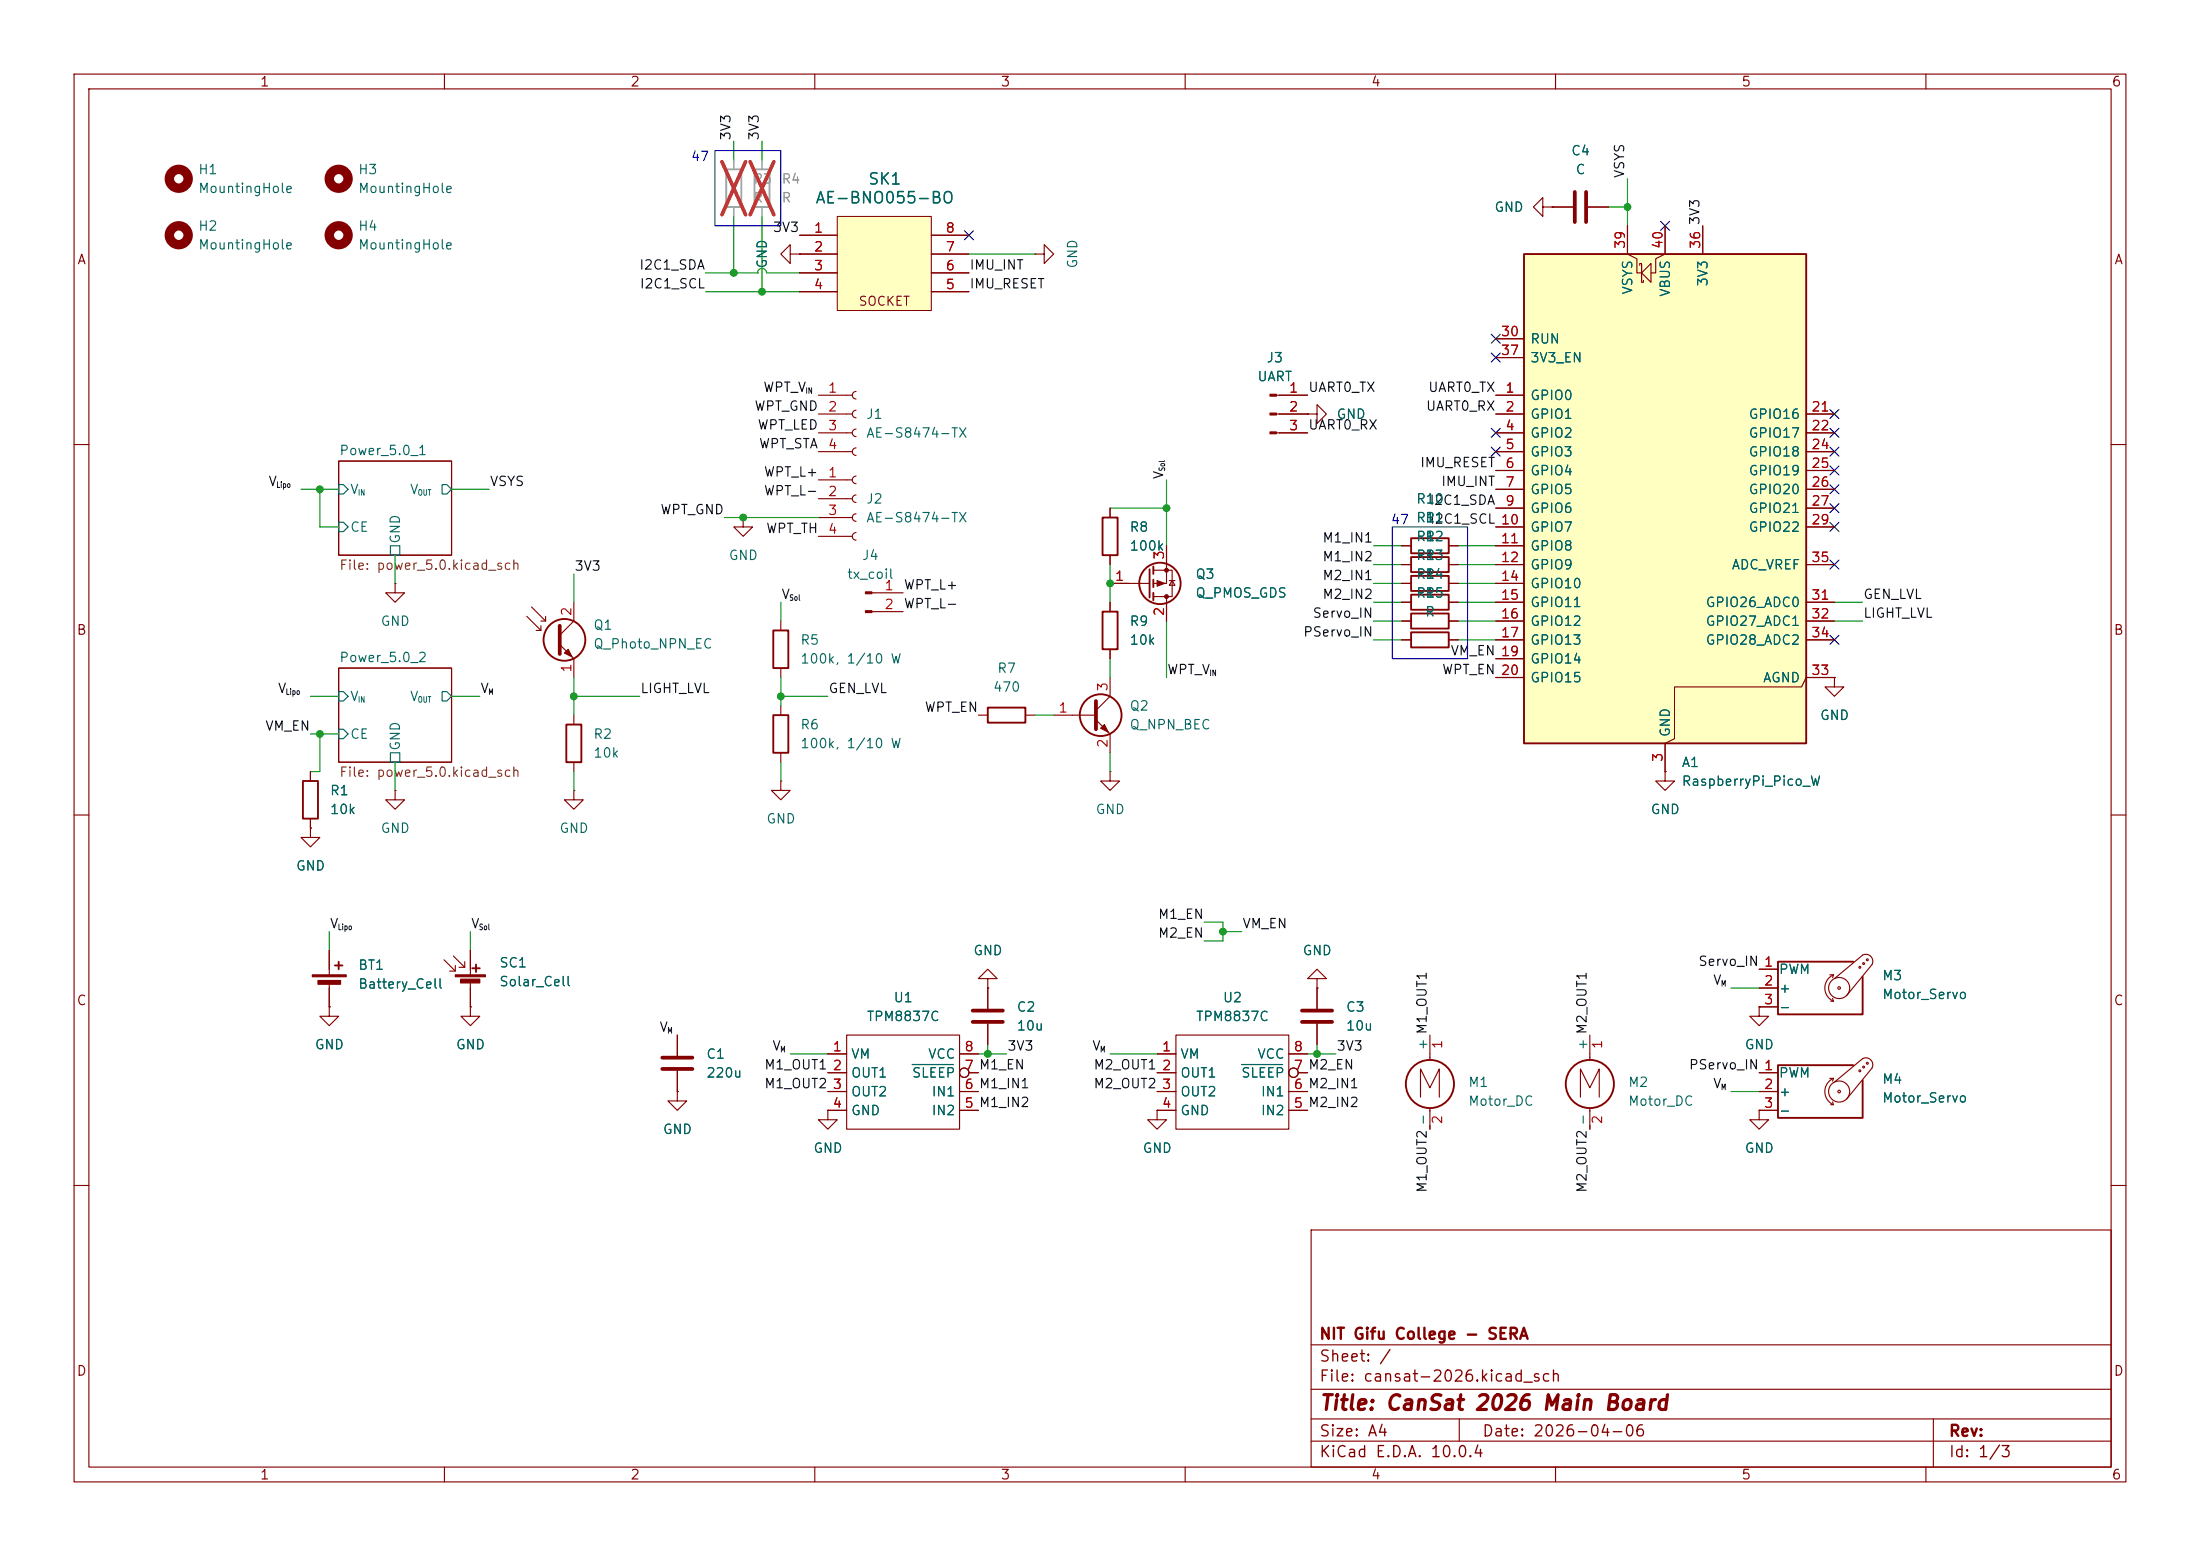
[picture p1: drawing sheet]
<svg xmlns="http://www.w3.org/2000/svg" width="297mm" height="210mm" viewBox="0 0 297 210" stroke-linecap="round" stroke-linejoin="round" font-family="sans-serif">
<g fill="none" stroke="#840000" stroke-width=".15">
<path d="M10 10h277v190h-277zM12 12h273v186h-273zM60 10v2M110 10v2M160 10v2M210 10v2M260 10v2M209.5 27.9h2.8M214.4 27.9h2.8M110.5 53.3h4.6M110.5 55.9h4.6M110.5 58.4h4.6"/>
<path d="M115.6 52.8a.51 .51 0 0 0-.5 .5 .51 .51 0 0 0 .5 .5M115.6 55.4a.51 .51 0 0 0-.5 .5 .51 .51 0 0 0 .5 .5M115.6 57.9a.51 .51 0 0 0-.5 .5 .51 .51 0 0 0 .5 .5M10 60h2M45.7 62.2h15.3v12.7h-15.3zM100.3 69.9v1.2h1.3l-1.3 1.3-1.2-1.3h1.2M100.3 69.9h.1M110.5 64.8h4.6M110.5 67.3h4.6M110.5 69.9h4.6M110.5 72.4h4.6M110.5 61h4.6"/>
<path d="M115.6 64.3a.51 .51 0 0 0-.5 .5 .51 .51 0 0 0 .5 .5M115.6 66.8a.51 .51 0 0 0-.5 .5 .51 .51 0 0 0 .5 .5M115.6 69.3a.51 .51 0 0 0-.5 .6 .51 .51 0 0 0 .5 .5M115.6 71.9a.51 .51 0 0 0-.5 .5 .51 .51 0 0 0 .5 .5M115.6 60.5a.51 .51 0 0 0-.5 .5 .51 .51 0 0 0 .5 .5M285 60h2M45.7 90.2h15.3v12.7h-15.3zM105.4 83.8v1.3M105.4 90.2v1.2M117.7 80h4.2M117.7 82.6h4.2M132.1 96.5h1.2"/>
<path d="M138.4 96.5h1.3M142.2 96.5h5.8M148 97.2l1.9 1.9v2.5M149.9 91.4v2.6l-1.9 1.9M10 110h2M149.9 104.1v1.3h1.2l-1.2 1.3-1.3-1.3h1.3M149.9 104.1h.1M285 110h2M133.3 132.1h1.3l-1.3-1.3-1.2 1.3h1.2v1.3M133.3 133.4h.1M133.3 133.4v2.7M133.3 138.2v2.8"/>
<path d="M177.8 133.4v2.7M177.8 138.2v2.8M237.5 135.9v1.3h1.3l-1.3 1.2-1.3-1.2h1.3M237.5 135.9h.1M237.5 130.8h2.5M237.5 133.4h2.5M237.5 135.9h2.5M247 131.6h.5M247.1 135.1h.4M247.4 134.7l.1 .4M247.5 131.6a1.94 1.94 0 0 0-1.1 1.8 1.94 1.94 0 0 0 1.1 1.7M247.5 131.6l-.1 .4"/>
<path d="M247.6 132.1l3.9-3.2a.94 .94 0 0 1 1.1 .2 .94 .94 0 0 1 .1 1.1l-3.4 4.2M156.2 149.9v1.2h1.3l-1.3 1.3-1.3-1.3h1.3M156.2 149.9h.1M237.5 149.9v1.2h1.3l-1.3 1.3-1.3-1.3h1.3M237.5 149.9h.1M237.5 144.8h2.5M237.5 147.3h2.5M237.5 149.9h2.5M247 145.5h.5M247.1 149.1h.4M247.4 148.7l.1 .4M247.5 145.5a1.94 1.94 0 0 0-1.1 1.8 1.94 1.94 0 0 0 1.1 1.8"/>
<path d="M247.5 145.5l-.1 .4M247.6 146.1l3.9-3.2a.94 .94 0 0 1 1.1 .1 .94 .94 0 0 1 .1 1.1l-3.4 4.2M10 160h2M177 166h108v32h-108zM285 160h2M60 198v2M110 198v2M160 198v2M177 194.5h108M177 191.5h108M177 187.5h108M177 181.5h108"/>
<path d="M197 191.5v3M210 198v2M260 198v2M261 191.5v6.5"/>
<circle cx="248.3" cy="133.3" r=".18"/>
<circle cx="248.3" cy="133.3" r="1.42"/>
<circle cx="251.1" cy="130.6" r=".13"/>
<circle cx="251.6" cy="130" r=".13"/>
<circle cx="252.1" cy="129.5" r=".13"/>
<circle cx="248.3" cy="147.3" r=".18"/>
<circle cx="248.3" cy="147.3" r="1.42"/>
<circle cx="251.1" cy="144.5" r=".13"/>
<circle cx="251.6" cy="144" r=".13"/>
<circle cx="252.1" cy="143.5" r=".13"/>
</g>
<path d="M45.7 70.5h.7l.6 .6-.6 .7h-.7zM45.7 65.4h.7l.6 .6-.6 .7h-.7zM52.7 73.7h1.3v1.2h-1.3zM59.7 65.4h.6l.7 .6-.7 .7h-.6zM45.7 98.4h.7l.6 .7-.6 .6h-.7zM45.7 93.3h.7l.6 .7-.6 .6h-.7zM59.7 93.3h.6l.7 .7-.7 .6h-.6zM52.7 101.6h1.3v1.3h-1.3z" fill="none" stroke="#006464" stroke-width=".15"/>
<g fill="none" stroke="#840000" stroke-width=".25">
<path d="M104.4 85.1h2v5.1h-2zM133.3 95.5h5.1v2h-5.1zM250.2 129.8h-10.2v7.1h11.5v-5.1M250.2 143.8h-10.2v7.1h11.5v-5.1"/>
<circle cx="148.6" cy="96.5" r="2.82"/>
</g>
<path d="M212.6 25.9v4.1M214.1 25.9v4.1M148 94.6v3.8M131.3 137.9h4.1M131.3 136.4h4.1M175.8 137.9h4M175.8 136.4h4" fill="none" stroke="#840000" stroke-width=".51"/>
<g fill="#840000" stroke="#840000" stroke-width=".15">
<path d="M148.6 98.3l.5-.5 .5 1z"/>
<path d="M116.8 79.9h.9v.2h-.9z"/>
<path d="M116.8 82.4h.9v.3h-.9z"/>
</g>
<path d="M113 29.2h12.7v12.7h-12.7z" fill="#ffffc2"/>
<path d="M113 29.2h12.7v12.7h-12.7z" fill="none" stroke="#800000" stroke-width=".14"/>
<g fill="none" stroke="#840000" stroke-width=".15">
<path d="M106.7 34.3v-1.3l-1.3 1.3 1.3 1.3v-1.3h1.2M107.9 34.3h.1M107.9 31.8h5.1M107.9 34.3h5.1M107.9 36.8h5.1M107.9 39.4h5.1M125.7 31.8h5.1M125.7 34.3h5.1M125.7 36.8h5.1M125.7 39.4h5.1M139.7 34.3h1.3v1.3l1.2-1.3-1.2-1.3v1.3M139.7 34.3h.1"/>
<path d="M208.3 27.9v-1.2l-1.3 1.2 1.3 1.3v-1.3h1.2M209.5 27.9h.1M172.3 53.3h4.2M172.3 55.9h4.2M172.3 58.4h4.2M176.5 55.9h1.3v-1.3l1.3 1.3-1.3 1.3v-1.3M176.5 55.9h.1M149.9 78.7h5.3M149.9 68.6v1.3M149.9 74.9v1.3M155.7 77h2.5v3.5h-2.5M157.5 73.7v5h-1.8"/>
<path d="M157.9 78.4h.7M158.2 78.4l.4 .6h-.7zM189.2 78.7h1.3M189.2 73.7h1.3M189.2 76.2h1.3M195.6 78.7h1.2M195.6 73.7h1.2M195.6 76.2h1.2M105.4 95.3v1.2M149.9 81.3v1.3M149.9 87.6v1.3M157.5 80.5v3.3"/>
<path d="M189.2 81.3h1.3M189.2 83.8h1.3M189.2 86.4h1.3M195.6 81.3h1.2M195.6 83.8h1.2M195.6 86.4h1.2M247.6 91.4v1.3h1.3l-1.3 1.3-1.2-1.3h1.2M247.6 91.4h.1M41.9 111.8v1.2h1.3l-1.3 1.3-1.3-1.3h1.3M41.9 111.8h.1M41.9 104.1v1.3M41.9 110.5v1.3"/>
<path d="M53.3 106.7v1.3h1.3l-1.3 1.2-1.2-1.2h1.2M53.3 106.7h.1M77.5 106.7v1.3h1.2l-1.2 1.2-1.3-1.2h1.3M77.5 106.7h.1M105.4 105.4v1.3h1.3l-1.3 1.3-1.3-1.3h1.3M105.4 105.4h.1M105.4 101.6v1.3M44.4 135.9v1.3h1.3l-1.3 1.2-1.2-1.2h1.2M44.4 135.9h.1M44.4 128.3v3.3M44.4 132.6v3.3M59.9 129.5l1.6 1.6"/>
<path d="M61.2 129l1.5 1.6M61.5 130.3v.8h-.8M62.7 129.8v.8h-.7M63.5 135.9v1.3h1.3l-1.3 1.2-1.3-1.2h1.3M63.5 135.9h.1M63.5 128.3v3.3M63.5 132.6v3.3M91.4 139.7v2.8M158.7 139.7h15.3v12.7h-15.3zM177.8 132.1h1.3l-1.3-1.3-1.3 1.3h1.3v1.3M177.8 133.4h.1M91.4 147.3v1.3h1.3l-1.3 1.3-1.2-1.3h1.2"/>
<path d="M91.4 147.3h.1M91.4 144.5v2.8M111.8 149.9v1.2h1.2l-1.2 1.3-1.3-1.3h1.3M111.8 149.9h.1M156.2 142.2h2.5M156.2 144.8h2.5M156.2 147.3h2.5M156.2 149.9h2.5M174 142.2h2.5M174 147.3h2.5M174 149.9h2.5M175.3 144.8h1.2"/>
<circle cx="174.6" cy="144.8" r=".63"/>
</g>
<g fill="#840000" stroke="#840000" stroke-width=".15">
<path d="M171.4 53.2h.9v.3h-.9z"/>
<path d="M171.4 55.8h.9v.2h-.9z"/>
<path d="M171.4 58.3h.9v.2h-.9z"/>
<path d="M156.2 78.4l1 .3-1 .4z"/>
<path d="M61.5 131.6h4v.2h-4z"/>
<path d="M62.2 132.2h2.6v.5h-2.6z"/>
<path d="M42.2 131.6h4.5v.2h-4.5z"/>
<path d="M42.9 132.3h3.1v.5h-3.1z"/>
<circle cx="157.5" cy="80.5" r=".25"/>
<circle cx="157.5" cy="77" r=".25"/>
</g>
<g fill="none" stroke="#840000" stroke-width=".25">
<path d="M148.8 69.9h2.1v5h-2.1zM155.2 76.8v3.8M155.7 76.5v1M155.7 78.2v1M190.5 72.6h5.1v2.1h-5.1zM190.5 77.7h5.1v2.1h-5.1zM190.5 75.2h5.1v2h-5.1zM104.4 96.5h2v5.1h-2zM148.8 82.6h2.1v5h-2.1zM155.7 80v1M190.5 80.3h5.1v2h-5.1zM190.5 82.8h5.1v2h-5.1z"/>
<path d="M190.5 85.3h5.1v2.1h-5.1zM40.9 105.4h2v5.1h-2zM45.2 130.3h1M45.7 129.8v1M63.8 130.7h1M64.3 130.2v1"/>
<circle cx="156.6" cy="78.7" r="2.79"/>
</g>
<path d="M98 22.9h2.1v5h-2.1zM101.9 22.9h2v5h-2z" fill="none" stroke="#a1a1a1" stroke-width=".25"/>
<path d="M99.1 21.6v1.3M99.1 27.9v1.3M102.9 21.6v1.3M102.9 27.9v1.3" fill="none" stroke="#a1a1a1" stroke-width=".15"/>
<path d="M97.5 21.8l3.2 7.2M100.7 21.8l-3.2 7.2M101.3 21.8l3.2 7.2M104.5 21.8l-3.2 7.2" fill="none" stroke="#e12e31" stroke-width=".46"/>
<path d="M167.6 143.7h5.6" fill="none" stroke="#006464" stroke-width=".15"/>
<circle cx="24.1" cy="31.7" r="1.27" fill="none" stroke="#840000" stroke-width="1.3"/>
<path d="M89.4 142.7h4.1M89.4 144.3h4.1" fill="none" stroke="#840000" stroke-width=".51"/>
<path d="M205.7 34.3h38.1v66h-38.1z" fill="#ffffc2"/>
<g fill="none" stroke="#840000" stroke-width=".25">
<path d="M205.7 34.3h38.1v66h-38.1zM76.5 97.8h2v5.1h-2z"/>
<circle cx="76.2" cy="86.4" r="2.82"/>
<circle cx="193" cy="146.3" r="3.3"/>
<circle cx="214.6" cy="146.3" r="3.3"/>
</g>
<g fill="none" stroke="#840000" stroke-width=".15">
<path d="M107.9 34.3h.1M107.9 31.8h5.1M107.9 34.3h5.1M107.9 36.8h5.1M107.9 39.4h5.1M125.7 31.8h5.1M125.7 34.3h5.1M125.7 36.8h5.1M125.7 39.4h5.1M209.5 27.9h.1M209.5 27.9h2.8M214.4 27.9h2.8"/>
<path d="M219.7 30.5v3.8l1.3 .6v1.9h.6M221.4 35.8v-.2h.2v2.5h.3v-.3M221.6 36.8l1.3-1.2v2.5zM224.8 30.5v3.8l-1.3 .6v1.9h-.6M229.9 30.5v3.8M172.7 53.3h3.8M172.7 55.9h3.8M172.7 58.4h3.8M176.5 55.9h.1M201.9 53.3h3.8M201.9 55.9h3.8M201.9 58.4h3.8"/>
<path d="M201.9 45.7h3.8M201.9 48.3h3.8M243.8 55.9h3.8M243.8 58.4h3.8M53.3 78.7v1.3h1.3l-1.3 1.3-1.2-1.3h1.2M53.3 78.7h.1M149.9 78.7h2.5M149.9 68.6v1.3M149.9 74.9v1.3M157.5 73.7v2.5M189.2 73.7h1.3M189.2 76.2h1.3"/>
<path d="M189.2 78.7h1.3M195.6 73.7h1.2M195.6 76.2h1.2M195.6 78.7h1.2M201.9 61h3.8M201.9 63.5h3.8M201.9 66h3.8M201.9 68.6h3.8M201.9 71.1h3.8M201.9 73.7h3.8M201.9 76.2h3.8M201.9 78.7h3.8"/>
<path d="M243.8 61h3.8M243.8 63.5h3.8M243.8 66h3.8M243.8 68.6h3.8M243.8 71.1h3.8M243.8 76.2h3.8M71.1 83.2l1.9 1.9v-.6M71.8 81.9l1.9 1.9v-.6M72.4 85.1h.6M73 83.8h.7M75.6 87l1.9 1.9v2.5M77.5 81.3v2.5l-1.9 1.9"/>
<path d="M77.5 96.5v1.3M149.9 81.3v1.3M149.9 87.6v1.3M157.5 81.3v2.5M189.2 81.3h1.3M189.2 83.8h1.3M189.2 86.4h1.3M195.6 81.3h1.2M195.6 83.8h1.2M195.6 86.4h1.2M201.9 81.3h3.8M201.9 83.8h3.8"/>
<path d="M201.9 86.4h3.8M201.9 88.9h3.8M201.9 91.4h3.8M243.8 81.3h3.8M243.8 83.8h3.8M243.8 86.4h3.8M247.6 91.4h-3.8l-.6 1.3h-17.1v7l-1.3 .6v3.8M247.6 91.4h.1M41.9 111.8h.1M41.9 104.1v1.3M41.9 110.5v1.3M77.5 102.9v1.2"/>
<path d="M224.8 104.1v1.3h1.3l-1.3 1.3-1.3-1.3h1.3M224.8 104.1h.1M44.4 135.9h.1M44.4 128.3v2.5M44.4 133.4v2.5M63.5 135.9h.1M63.5 128.3v2.5M63.5 133.4v2.5M91.4 139.7v2.8M114.3 139.7h15.2v12.7h-15.2zM133.3 133.4h.1M133.3 133.4v2.7"/>
<path d="M133.3 138.2v2.8M177.8 133.4h.1M177.8 133.4v2.7M177.8 138.2v2.8M193 139.7v3.4M214.6 139.7v3.4M237.5 135.9h.1M237.5 130.8h2.5M237.5 133.4h2.5M237.5 135.9h2.5M91.4 147.3h.1M91.4 144.5v2.8"/>
<path d="M111.8 149.9h.1M111.8 142.2h2.5M111.8 144.8h2.5M111.8 147.3h2.5M111.8 149.9h2.5M129.5 142.2h2.6M129.5 147.3h2.6M129.5 149.9h2.6M130.8 144.8h1.3M156.2 149.9h.1M156.2 142.2h2.5M156.2 144.8h2.5"/>
<path d="M156.2 147.3h2.5M156.2 149.9h2.5M174 142.2h2.5M174 147.3h2.5M174 149.9h2.5M175.3 144.8h1.2M191.8 148.1v-3.8l1.2 2.5 1.3-2.5v3.8M193 149.6v2.8M213.4 148.1v-3.8l1.2 2.5 1.3-2.5v3.8M214.6 149.6v2.8M237.5 149.9h.1M237.5 144.8h2.5"/>
<path d="M237.5 147.3h2.5M237.5 149.9h2.5"/>
<circle cx="130.2" cy="144.8" r=".63"/>
<circle cx="174.6" cy="144.8" r=".63"/>
</g>
<path d="M75.6 84.5v3.8" fill="none" stroke="#840000" stroke-width=".51"/>
<path d="M76.2 88.1l.5-.5 .5 1z" fill="#840000" stroke="#840000" stroke-width=".15"/>
<g fill="none" stroke="#840000" stroke-width="1.3">
<circle cx="24.1" cy="24.1" r="1.27"/>
<circle cx="45.7" cy="31.7" r="1.27"/>
<circle cx="45.7" cy="24.1" r="1.27"/>
</g>
<path d="M123.2 143.7h5.5M167.6 143.7h5.6" fill="none" stroke="#006464" stroke-width=".15"/>
<g fill="none" stroke="#009600" stroke-width=".15">
<path d="M99.1 19.1v2.5M102.9 19.1v2.5M95.2 39.4h12.7M95.2 36.8h7.1M99.1 29.2v7.6M102.3 36.8h.1M102.3 36.8a.61 .61 0 0 1 .6-.6 .61 .61 0 0 1 .6 .6h4.4M102.9 29.2v10.2M130.8 34.3h8.9M217.2 27.9h2.5M219.7 24.1v6.4M40.6 66h5.1"/>
<path d="M43.2 66v5.1h2.5M53.3 74.9v3.8M61 66h5M77.5 77.5v3.8M97.8 69.9h12.7M149.9 76.2v5.1M149.9 68.6h7.6M157.5 64.8v8.9M185.4 78.7h3.8M185.4 73.7h3.8M185.4 76.2h3.8M196.8 78.7h5.1"/>
<path d="M196.8 73.7h5.1M196.8 76.2h5.1M41.9 99.1h3.8M41.9 94h3.8M43.2 99.1v5h-1.3M61 94h3.8M77.5 91.4v5.1M77.5 94h8.9M105.4 94h6.4M105.4 81.3v2.5M105.4 91.4v3.9M139.7 96.5h2.5"/>
<path d="M149.9 88.9v2.5M157.5 83.8v7.6M185.4 81.3h3.8M185.4 83.8h3.8M185.4 86.4h3.8M196.8 81.3h5.1M196.8 83.8h5.1M196.8 86.4h5.1M247.6 81.3h3.9M247.6 83.8h3.9M53.3 102.9v3.8M77.5 104.1v2.6"/>
<path d="M105.4 102.9v2.5M149.9 101.6v2.5M44.4 125.7v2.6M63.5 125.7v2.6M162.6 124.5h2.5v2.5h-2.5M165.1 125.7h2.5M233.7 133.4h3.8M106.7 142.2h5.1M132.1 142.2h3.8M133.3 141v1.2M149.9 142.2h6.3M176.5 142.2h3.8"/>
<path d="M177.8 141v1.2M233.7 147.3h3.8"/>
</g>
<g fill="none" stroke="#000084" stroke-width=".15">
<path d="M130.2 31.1l1.2 1.3M131.4 31.1l-1.2 1.3M224.2 29.9l1.2 1.2M225.4 29.9l-1.2 1.2M201.3 47.7l1.2 1.2M201.3 45.1l1.2 1.2M201.3 57.8l1.2 1.2M202.5 47.7l-1.2 1.2M202.5 45.1l-1.2 1.2M202.5 57.8l-1.2 1.2M247 55.3l1.3 1.2M247 57.8l1.3 1.2"/>
<path d="M248.3 55.3l-1.3 1.2M248.3 57.8l-1.3 1.2M201.3 60.4l1.2 1.2M202.5 60.4l-1.2 1.2M247 75.6l1.3 1.2M247 68l1.3 1.2M247 70.5l1.3 1.2M247 62.9l1.3 1.2M247 60.4l1.3 1.2M247 65.4l1.3 1.2M248.3 75.6l-1.3 1.2M248.3 68l-1.3 1.2"/>
<path d="M248.3 70.5l-1.3 1.2M248.3 62.9l-1.3 1.2M248.3 60.4l-1.3 1.2M248.3 65.4l-1.3 1.2M247 85.8l1.3 1.2M248.3 85.8l-1.3 1.2"/>
</g>
<path d="M96.5 20.3h8.9v10.2h-8.9zM188 71.1h10.1v17.8h-10.1z" fill="none" stroke="#0000c2" stroke-width=".15"/>
<path d="M99.1 21.6v1.3M99.1 27.9v1.3M102.9 21.6v1.3M102.9 27.9v1.3" fill="none" stroke="#a1a1a1" stroke-width=".15"/>
<path d="M97.5 21.8l3.2 7.2M100.7 21.8l-3.2 7.2M101.3 21.8l3.2 7.2M104.5 21.8l-3.2 7.2" fill="none" stroke="#e12e31" stroke-width=".46"/>
<g fill="#009600" stroke="#009600" stroke-width=".14">
<circle cx="219.7" cy="27.9" r=".46"/>
<circle cx="100.3" cy="69.9" r=".46"/>
<circle cx="99.1" cy="36.8" r=".46"/>
<circle cx="102.9" cy="39.4" r=".46"/>
<circle cx="149.9" cy="78.7" r=".46"/>
<circle cx="157.5" cy="68.6" r=".46"/>
<circle cx="165.1" cy="125.7" r=".46"/>
<circle cx="177.8" cy="142.2" r=".46"/>
<circle cx="133.3" cy="142.2" r=".46"/>
<circle cx="43.2" cy="66" r=".46"/>
<circle cx="43.2" cy="99.1" r=".46"/>
<circle cx="77.5" cy="94" r=".46"/>
<circle cx="105.4" cy="94" r=".46"/>
</g>
<text font-size="2" fill="#840000" x="178" y="190.8">Title: CanSat 2026 Main Board</text>
<g font-size="1.5" fill="#006464">
<text x="110" y="27.8">AE-BNO055-BO</text>
<text x="117.1" y="25.3">SK1</text>
</g>
<g font-size="1.5" fill="#840000">
<text x="178" y="184.2">Sheet: /</text>
<text x="178" y="181.2">NIT Gifu College - SERA</text>
<text x="178" y="186.9">File: cansat-2026.kicad_sch</text>
<text x="178" y="197.1">KiCad E.D.A. 10.0.4</text>
<text x="178" y="194.3">Size: A4</text>
<text x="200" y="194.3">Date: 2026-04-06</text>
<text x="263" y="194.3">Rev:</text>
<text x="263" y="197.1">Id: 1/3</text>
</g>
<g font-size="1.3" fill="#840000">
<text x="35" y="12">1</text>
<text x="85" y="12">2</text>
<text x="135" y="12">3</text>
<text x="185" y="12">4</text>
<text x="235" y="12">5</text>
<text x="285" y="12">6</text>
<text x="10.3" y="36">A</text>
<text x="285.3" y="36">A</text>
<text x="10.3" y="86">B</text>
<text x="285.3" y="86">B</text>
<text x="10.3" y="136">C</text>
<text x="285.3" y="136">C</text>
<text x="10.3" y="186">D</text>
<text x="285.3" y="186">D</text>
<text x="35" y="200">1</text>
<text x="85" y="200">2</text>
<text x="135" y="200">3</text>
<text x="185" y="200">4</text>
<text x="235" y="200">5</text>
<text x="285" y="200">6</text>
</g>
<g font-size="1.3" fill="#006464">
<text x="26.7" y="23.8">H1</text>
<text x="48.3" y="23.8">H3</text>
<text x="212" y="21.3">C4</text>
<text x="212.6" y="23.8">C</text>
<text x="26.7" y="26.4">MountingHole</text>
<text x="48.3" y="26.4">MountingHole</text>
<text x="201.7" y="28.9">GND</text>
<text x="26.7" y="31.5">H2</text>
<text x="26.7" y="34">MountingHole</text>
<text x="48.3" y="31.5">H4</text>
<text x="48.3" y="34">MountingHole</text>
<text x="103.8" y="36.3" transform="rotate(-90 103.8 36.3)">GND</text>
<text x="145.8" y="36.3" transform="rotate(-90 145.8 36.3)">GND</text>
<text x="220.7" y="39.9" transform="rotate(-90 220.7 39.9)">VSYS</text>
<text x="225.8" y="40.2" transform="rotate(-90 225.8 40.2)">VBUS</text>
<text x="230.8" y="38.8" transform="rotate(-90 230.8 38.8)">3V3</text>
<text x="206.5" y="46.7">RUN</text>
<text x="169.7" y="51.8">UART</text>
<text x="170.9" y="49.2">J3</text>
<text x="206.5" y="49.2">3V3_EN</text>
<text x="116.8" y="56.9">J1</text>
<text x="116.8" y="59.4">AE-S8474-TX</text>
<text x="180.3" y="56.9">GND</text>
<text x="206.5" y="54.3">GPIO0</text>
<text x="206.5" y="56.9">GPIO1</text>
<text x="206.5" y="59.4">GPIO2</text>
<text x="236" y="56.9">GPIO16</text>
<text x="236" y="59.4">GPIO17</text>
<text x="45.7" y="61.7">Power_5.0_1</text>
<text x="206.5" y="61.9">GPIO3</text>
<text x="206.5" y="64.5">GPIO4</text>
<text x="236" y="61.9">GPIO18</text>
<text x="236" y="64.5">GPIO19</text>
<text x="47.2" y="67">V</text>
<text x="55.3" y="67">V</text>
<text x="116.8" y="68.3">J2</text>
<text x="116.8" y="70.8">AE-S8474-TX</text>
<text x="191.1" y="68.3">R10</text>
<text x="191.1" y="70.8">R11</text>
<text x="192.3" y="70.8">R</text>
<text x="206.5" y="67">GPIO5</text>
<text x="206.5" y="69.6">GPIO6</text>
<text x="236" y="67">GPIO20</text>
<text x="236" y="69.6">GPIO21</text>
<text x="47.2" y="72.1">CE</text>
<text x="54.3" y="73.5" transform="rotate(-90 54.3 73.5)">GND</text>
<text x="98.3" y="75.9">GND</text>
<text x="116.3" y="75.9">J4</text>
<text x="152.4" y="72.1">R8</text>
<text x="152.4" y="74.6">100k</text>
<text x="191.1" y="75.9">R13</text>
<text x="191.1" y="73.4">R12</text>
<text x="192.3" y="75.9">R</text>
<text x="192.3" y="73.4">R</text>
<text x="206.5" y="72.1">GPIO7</text>
<text x="206.5" y="74.6">GPIO8</text>
<text x="206.5" y="77.2">GPIO9</text>
<text x="233.7" y="77.2">ADC_VREF</text>
<text x="236" y="72.1">GPIO22</text>
<text x="114.3" y="78.4">tx_coil</text>
<text x="161.3" y="78.4">Q3</text>
<text x="161.3" y="81">Q_PMOS_GDS</text>
<text x="191.1" y="78.4">R14</text>
<text x="191.1" y="81">R15</text>
<text x="192.3" y="78.4">R</text>
<text x="192.3" y="81">R</text>
<text x="192.3" y="83.5">R</text>
<text x="206.5" y="79.7">GPIO10</text>
<text x="206.5" y="82.3">GPIO11</text>
<text x="230.2" y="82.3">GPIO26_ADC0</text>
<text x="45.7" y="89.7">Power_5.0_2</text>
<text x="51.3" y="84.8">GND</text>
<text x="80" y="85.3">Q1</text>
<text x="80" y="87.9">Q_Photo_NPN_EC</text>
<text x="108" y="87.3">R5</text>
<text x="108" y="89.9">100k, 1/10 W</text>
<text x="152.4" y="84.8">R9</text>
<text x="152.4" y="87.3">10k</text>
<text x="206.5" y="84.8">GPIO12</text>
<text x="206.5" y="87.3">GPIO13</text>
<text x="206.5" y="89.9">GPIO14</text>
<text x="230.2" y="84.8">GPIO27_ADC1</text>
<text x="230.2" y="87.3">GPIO28_ADC2</text>
<text x="47.2" y="95">V</text>
<text x="55.3" y="95">V</text>
<text x="134" y="93.7">470</text>
<text x="134.5" y="91.1">R7</text>
<text x="206.5" y="92.4">GPIO15</text>
<text x="237.9" y="92.4">AGND</text>
<text x="47.2" y="100">CE</text>
<text x="54.3" y="101.4" transform="rotate(-90 54.3 101.4)">GND</text>
<text x="80" y="100">R2</text>
<text x="108" y="98.8">R6</text>
<text x="108" y="101.3">100k, 1/10 W</text>
<text x="152.4" y="98.8">Q_NPN_BEC</text>
<text x="152.4" y="96.2">Q2</text>
<text x="225.8" y="99.6" transform="rotate(-90 225.8 99.6)">GND</text>
<text x="245.6" y="97.5">GND</text>
<text x="44.5" y="107.7">R1</text>
<text x="80" y="102.6">10k</text>
<text x="226.9" y="103.8">A1</text>
<text x="226.9" y="106.4">RaspberryPi_Pico_W</text>
<text x="44.5" y="110.2">10k</text>
<text x="51.3" y="112.7">GND</text>
<text x="75.4" y="112.7">GND</text>
<text x="103.4" y="111.5">GND</text>
<text x="147.8" y="110.2">GND</text>
<text x="222.8" y="110.2">GND</text>
<text x="39.9" y="117.8">GND</text>
<text x="48.3" y="131.2">BT1</text>
<text x="67.3" y="130.9">SC1</text>
<text x="131.3" y="129.2">GND</text>
<text x="175.8" y="129.2">GND</text>
<text x="240.1" y="131.8">PWM</text>
<text x="48.3" y="133.7">Battery_Cell</text>
<text x="67.3" y="133.4">Solar_Cell</text>
<text x="120.5" y="135.6">U1</text>
<text x="137.2" y="136.9">C2</text>
<text x="165" y="135.6">U2</text>
<text x="181.6" y="136.9">C3</text>
<text x="240.1" y="134.3">+</text>
<text x="240.1" y="136.9">-</text>
<text x="254" y="132.6">M3</text>
<text x="254" y="135.2">Motor_Servo</text>
<text x="42.4" y="141.9">GND</text>
<text x="61.5" y="141.9">GND</text>
<text x="95.3" y="143.2">C1</text>
<text x="114.8" y="143.2">VM</text>
<text x="116.9" y="138.1">TPM8837C</text>
<text x="125.2" y="143.2">VCC</text>
<text x="137.2" y="139.4">10u</text>
<text x="159.3" y="143.2">VM</text>
<text x="161.4" y="138.1">TPM8837C</text>
<text x="169.7" y="143.2">VCC</text>
<text x="181.6" y="139.4">10u</text>
<text x="193" y="141.9" transform="rotate(-90 193 141.9)">+ M1_OUT1</text>
<text x="214.6" y="141.9" transform="rotate(-90 214.6 141.9)">+ M2_OUT1</text>
<text x="235.5" y="141.9">GND</text>
<text x="95.3" y="145.8">220u</text>
<text x="114.8" y="145.8">OUT1</text>
<text x="114.8" y="148.3">OUT2</text>
<text x="123" y="145.8">SLEEP</text>
<text x="125.7" y="148.3">IN1</text>
<text x="159.3" y="145.8">OUT1</text>
<text x="159.3" y="148.3">OUT2</text>
<text x="167.5" y="145.8">SLEEP</text>
<text x="170.1" y="148.3">IN1</text>
<text x="198.1" y="147">M1</text>
<text x="198.1" y="149.6">Motor_DC</text>
<text x="219.7" y="147">M2</text>
<text x="219.7" y="149.6">Motor_DC</text>
<text x="240.1" y="145.8">PWM</text>
<text x="240.1" y="148.3">+</text>
<text x="254" y="146.6">M4</text>
<text x="254" y="149.1">Motor_Servo</text>
<text x="89.4" y="153.4">GND</text>
<text x="109.7" y="155.9">GND</text>
<text x="114.8" y="150.8">GND</text>
<text x="125.7" y="150.8">IN2</text>
<text x="154.2" y="155.9">GND</text>
<text x="159.3" y="150.8">GND</text>
<text x="170.1" y="150.8">IN2</text>
<text x="235.5" y="155.9">GND</text>
<text x="240.1" y="150.8">-</text>
</g>
<g font-size="1.3" fill="#0000c2">
<text x="93.2" y="22.1">47</text>
<text x="187.7" y="71.1">47 R11</text>
</g>
<g font-size="1.3" fill="#0f0f0f">
<text x="98.9" y="19.1" transform="rotate(-90 98.9 19.1)">3V3</text>
<text x="102.7" y="19.1" transform="rotate(-90 102.7 19.1)">3V3</text>
<text x="219.6" y="24.1" transform="rotate(-90 219.6 24.1)">VSYS</text>
<text x="104.2" y="31.6">3V3</text>
<text x="229.7" y="30.5" transform="rotate(-90 229.7 30.5)">3V3</text>
<text x="86.2" y="36.7">I2C1_SDA</text>
<text x="86.3" y="39.2">I2C1_SCL</text>
<text x="130.8" y="36.7">IMU_INT</text>
<text x="130.8" y="39.2">IMU_RESET</text>
<text x="102.9" y="53.2">WPT_V</text>
<text x="176.5" y="53.2">UART0_TX</text>
<text x="192.7" y="53.2">UART0_TX</text>
<text x="101.8" y="55.8">WPT_GND</text>
<text x="102.2" y="58.3">WPT_LED</text>
<text x="176.5" y="58.3">UART0_RX</text>
<text x="192.4" y="55.8">UART0_RX</text>
<text x="36.2" y="65.9">V</text>
<text x="66" y="65.9">VSYS</text>
<text x="102.4" y="60.8">WPT_STA</text>
<text x="103" y="64.6">WPT_L+</text>
<text x="157.4" y="64.8" transform="rotate(-90 157.4 64.8)">V</text>
<text x="191.6" y="63.4">IMU_RESET</text>
<text x="194.5" y="65.9">IMU_INT</text>
<text x="89.1" y="69.7">WPT_GND</text>
<text x="103" y="67.2">WPT_L-</text>
<text x="192.9" y="68.5">I2C1_SDA</text>
<text x="193" y="71">I2C1_SCL 10</text>
<text x="77.5" y="77.3">3V3</text>
<text x="103.3" y="72.3">WPT_TH</text>
<text x="178.4" y="76.1">M1_IN2</text>
<text x="178.4" y="73.5">M1_IN1</text>
<text x="105.4" y="81.2">V</text>
<text x="121.9" y="79.9">WPT_L+</text>
<text x="121.9" y="82.4">WPT_L-</text>
<text x="177.1" y="83.7">Servo_IN</text>
<text x="178.4" y="81.2">M2_IN2</text>
<text x="178.4" y="78.6">M2_IN1</text>
<text x="251.5" y="83.7">LIGHT_LVL</text>
<text x="251.5" y="81.2">GEN_LVL</text>
<text x="175.8" y="86.2">PServo_IN</text>
<text x="195.7" y="88.8">VM_EN 19</text>
<text x="37.4" y="93.9">V</text>
<text x="64.8" y="93.9">V</text>
<text x="86.4" y="93.9">LIGHT_LVL</text>
<text x="111.8" y="93.9">GEN_LVL</text>
<text x="157.5" y="91.3">WPT_V</text>
<text x="194.6" y="91.3">WPT_EN 20</text>
<text x="35.7" y="98.9">VM_EN</text>
<text x="124.7" y="96.4">WPT_EN</text>
<text x="44.4" y="125.6">V</text>
<text x="63.5" y="125.6">V</text>
<text x="156.2" y="124.3">M1_EN</text>
<text x="167.6" y="125.6">VM_EN</text>
<text x="156.2" y="126.9">M2_EN</text>
<text x="229.2" y="130.7">Servo_IN 1</text>
<text x="231.2" y="133.2">V</text>
<text x="88.9" y="139.6">V</text>
<text x="104.2" y="142.1">V</text>
<text x="135.9" y="142.1">3V3</text>
<text x="147.4" y="142.1">V</text>
<text x="180.3" y="142.1">3V3</text>
<text x="103.1" y="147.2">M1_OUT2</text>
<text x="103.1" y="144.7">M1_OUT1</text>
<text x="147.5" y="144.7">M2_OUT1</text>
<text x="147.5" y="147.2">M2_OUT2</text>
<text x="227.9" y="144.7">PServo_IN 1</text>
<text x="231.2" y="147.2">V</text>
<text x="192.9" y="161.1" transform="rotate(-90 192.9 161.1)">M1_OUT2 -</text>
<text x="214.5" y="161.1" transform="rotate(-90 214.5 161.1)">M2_OUT2 -</text>
</g>
<g font-size="1.3" fill="#989898">
<text x="101.6" y="25.1">R3</text>
<text x="101.6" y="27.6">R</text>
<text x="105.4" y="25.1">R4</text>
<text x="105.4" y="27.6">R</text>
</g>
<g font-size="1.3" fill="#a90000">
<text x="109.8" y="31.7">1</text>
<text x="109.8" y="34.3">2</text>
<text x="127.6" y="34.3">7</text>
<text x="127.6" y="31.7">8</text>
<text x="219.7" y="33.7" transform="rotate(-90 219.7 33.7)">39</text>
<text x="224.8" y="33.7" transform="rotate(-90 224.8 33.7)">40</text>
<text x="229.8" y="33.7" transform="rotate(-90 229.8 33.7)">36</text>
<text x="109.8" y="36.8">3</text>
<text x="109.8" y="39.3">4</text>
<text x="127.6" y="39.3">5</text>
<text x="127.6" y="36.8">6</text>
<text x="202.5" y="45.7">30</text>
<text x="111.7" y="53.3">1</text>
<text x="173.9" y="53.3">1</text>
<text x="202.5" y="48.2">37</text>
<text x="203.1" y="53.3">1</text>
<text x="111.7" y="55.9">2</text>
<text x="111.7" y="58.4">3</text>
<text x="173.9" y="55.9">2</text>
<text x="173.9" y="58.4">3</text>
<text x="203.1" y="55.9">2</text>
<text x="203.1" y="58.4">4</text>
<text x="244.4" y="55.9">21</text>
<text x="244.4" y="58.4">22</text>
<text x="111.7" y="64.7">1</text>
<text x="111.7" y="60.9">4</text>
<text x="203.1" y="60.9">5</text>
<text x="203.1" y="63.5">6</text>
<text x="244.4" y="60.9">24</text>
<text x="244.4" y="63.5">25</text>
<text x="111.7" y="67.3">2</text>
<text x="111.7" y="69.8">3</text>
<text x="202.5" y="71.1">10</text>
<text x="203.1" y="66">7</text>
<text x="203.1" y="68.6">9</text>
<text x="244.4" y="66">26</text>
<text x="244.4" y="68.6">27</text>
<text x="244.4" y="71.1">29</text>
<text x="111.7" y="72.4">4</text>
<text x="157.5" y="75.6" transform="rotate(-90 157.5 75.6)">3</text>
<text x="202.5" y="73.6">11</text>
<text x="202.5" y="76.2">12</text>
<text x="244.4" y="76.2">35</text>
<text x="77.4" y="83.3" transform="rotate(-90 77.4 83.3)">2</text>
<text x="119.3" y="80">1</text>
<text x="119.3" y="82.5">2</text>
<text x="150.4" y="78.7">1</text>
<text x="157.5" y="83.3" transform="rotate(-90 157.5 83.3)">2</text>
<text x="202.5" y="78.7">14</text>
<text x="202.5" y="81.3">15</text>
<text x="202.5" y="83.8">16</text>
<text x="244.4" y="81.3">31</text>
<text x="244.4" y="83.8">32</text>
<text x="202.5" y="86.3">17</text>
<text x="202.5" y="88.9">19</text>
<text x="244.4" y="86.3">34</text>
<text x="77.4" y="90.9" transform="rotate(-90 77.4 90.9)">1</text>
<text x="149.8" y="93.4" transform="rotate(-90 149.8 93.4)">3</text>
<text x="202.5" y="91.4">20</text>
<text x="244.4" y="91.4">33</text>
<text x="142.8" y="96.5">1</text>
<text x="149.8" y="101" transform="rotate(-90 149.8 101)">2</text>
<text x="224.8" y="102.9" transform="rotate(-90 224.8 102.9)">3</text>
<text x="238.1" y="130.8">1</text>
<text x="238.1" y="133.3">2</text>
<text x="238.1" y="135.9">3</text>
<text x="112.3" y="142.2">1</text>
<text x="130.1" y="142.2">8</text>
<text x="156.8" y="142.2">1</text>
<text x="174.6" y="142.2">8</text>
<text x="195" y="141.7" transform="rotate(-90 195 141.7)">1</text>
<text x="216.6" y="141.7" transform="rotate(-90 216.6 141.7)">1</text>
<text x="112.3" y="144.8">2</text>
<text x="112.3" y="147.3">3</text>
<text x="112.3" y="149.8">4</text>
<text x="130.1" y="149.8">5 M1_IN2</text>
<text x="130.1" y="147.3">6 M1_IN1</text>
<text x="130.1" y="144.8">7 M1_EN</text>
<text x="130.1" y="149.8">5</text>
<text x="130.1" y="147.3">6</text>
<text x="130.1" y="144.8">7</text>
<text x="156.8" y="144.8">2</text>
<text x="156.8" y="147.3">3</text>
<text x="156.8" y="149.8">4</text>
<text x="174.6" y="149.8">5 M2_IN2</text>
<text x="174.6" y="147.3">6 M2_IN1</text>
<text x="174.6" y="144.8">7 M2_EN</text>
<text x="174.6" y="149.8">5</text>
<text x="174.6" y="147.3">6</text>
<text x="174.6" y="144.8">7</text>
<text x="238.1" y="147.3">2</text>
<text x="238.1" y="149.8">3</text>
<text x="238.1" y="144.8">1</text>
<text x="195" y="151.8" transform="rotate(-90 195 151.8)">2</text>
<text x="216.6" y="151.8" transform="rotate(-90 216.6 151.8)">2</text>
</g>
<g font-size="1.3" fill="#725600">
<text x="45.7" y="77.2">File: power_5.0.kicad_sch</text>
<text x="45.7" y="105.2">File: power_5.0.kicad_sch</text>
</g>
<text font-size="1.2" fill="#840000" x="115.8" y="41.6">SOCKET</text>
<g font-size=".8" fill="#0f0f0f">
<text x="108.7" y="53.3">IN</text>
<text x="157.5" y="63.7" transform="rotate(-90 157.5 63.7)">Sol</text>
<text x="37.2" y="66">Lipo</text>
<text x="106.5" y="81.3">Sol</text>
<text x="38.5" y="94">Lipo</text>
<text x="65.9" y="94">M</text>
<text x="163.2" y="91.4">IN</text>
<text x="45.5" y="125.7">Lipo</text>
<text x="64.6" y="125.7">Sol</text>
<text x="232.3" y="133.3">M</text>
<text x="90" y="139.7">M</text>
<text x="105.3" y="142.2">M</text>
<text x="148.4" y="142.2">M</text>
<text x="232.3" y="147.3">M</text>
</g>
<g font-size=".8" fill="#006464">
<text x="48.3" y="67.1">IN</text>
<text x="56.3" y="67.1">OUT</text>
<text x="48.3" y="95">IN</text>
<text x="56.3" y="95">OUT</text>
</g>
</svg>
